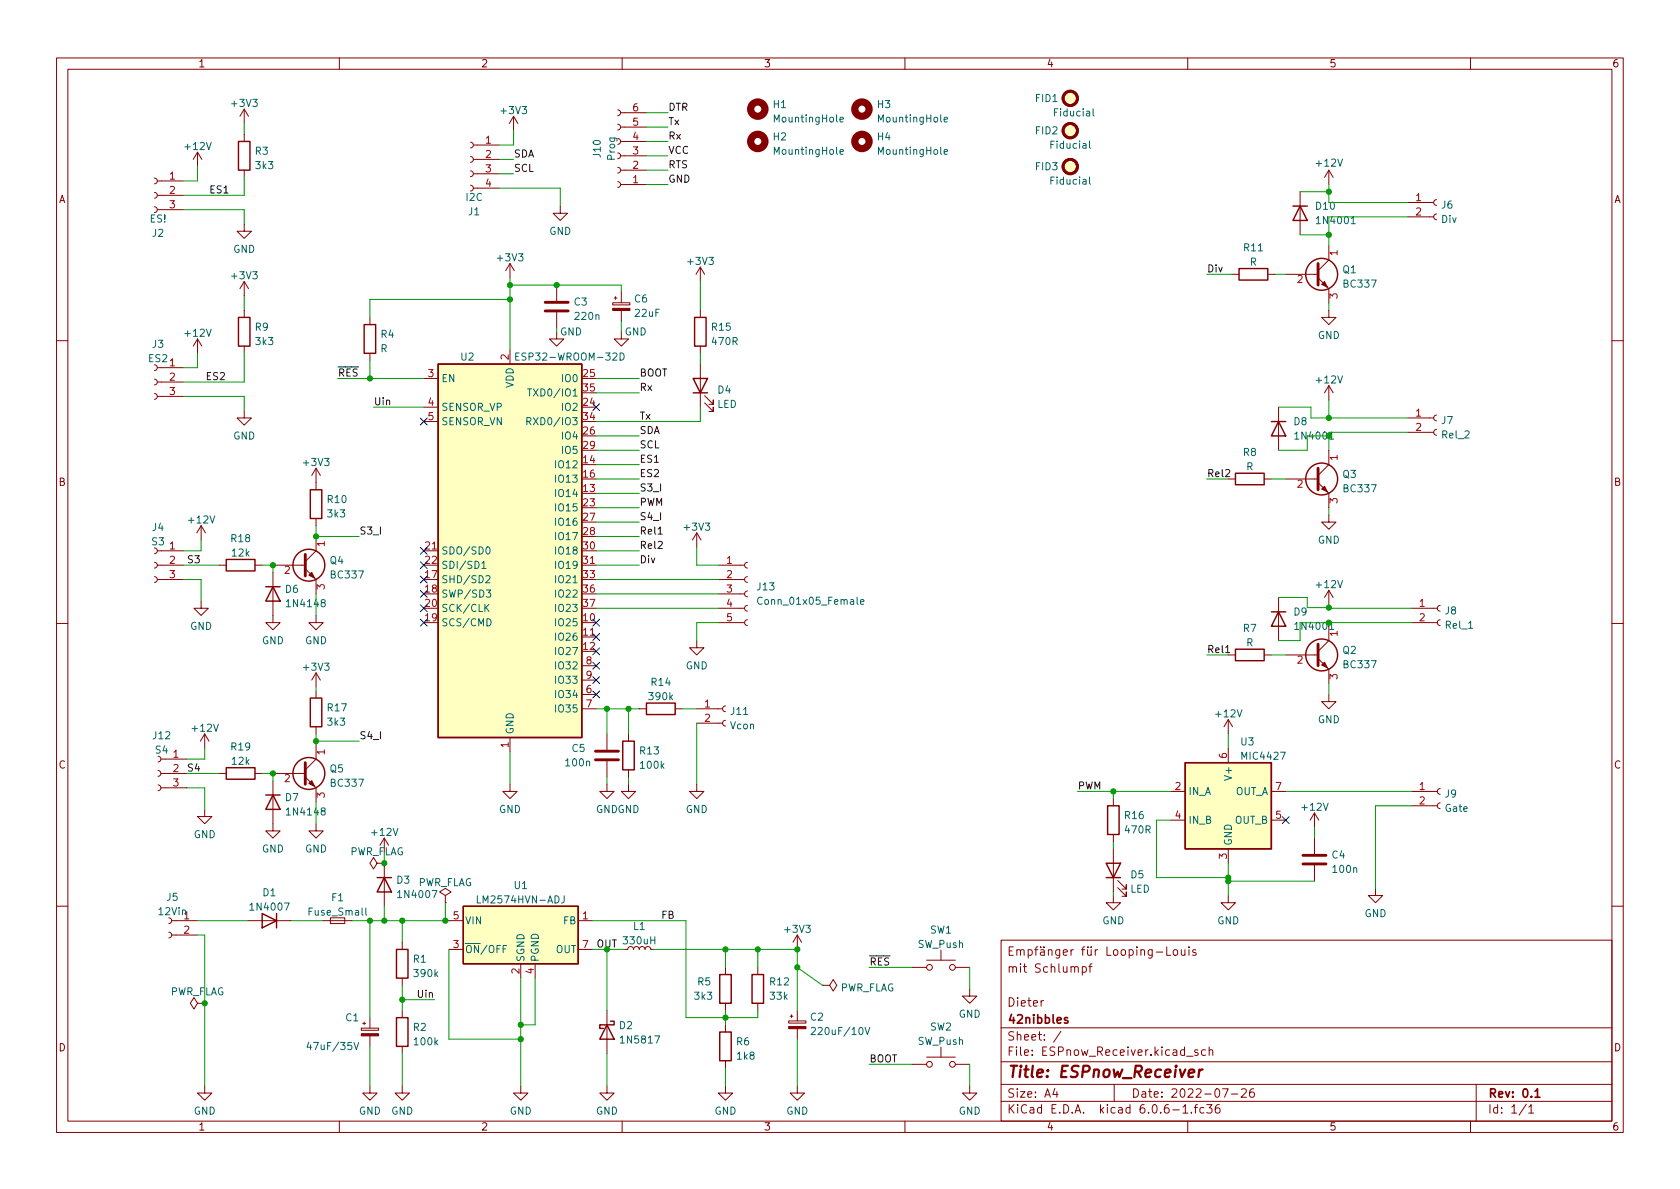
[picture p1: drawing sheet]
<svg xmlns="http://www.w3.org/2000/svg" width="297mm" height="210mm" viewBox="0 0 297 210" stroke-linecap="round" stroke-linejoin="round" font-family="sans-serif">
<g fill="none" stroke="#840000" stroke-width=".18">
<path d="M10 10.2h277v190.1h-277zM12 12.2h273v186.1h-273zM43.2 19.3l-.8 1.3M43.2 19.3v2.5M43.2 19.3l.7 1.3M60 10.2v2M109.2 19.4l.4 .2 .1 .3-.1 .4-.4 .1M109.7 19.9h4.6M110 10.2v2M160 10.2v2M210 10.2v2M260 10.2v2"/>
<path d="M27.3 36.6l.4 .1 .1 .4-.1 .3-.4 .2M27.3 34l.4 .2 .1 .3-.1 .4-.4 .1M27.3 31.5l.4 .1 .1 .4-.1 .4-.4 .1M27.8 37.1h4.6M27.8 34.5h4.6M27.8 32h4.6M34.9 26.9v2.6M34.9 26.9l-.7 1.3M34.9 26.9l.8 1.3M43.2 39.6v1.3h1.2l-1.2 1.3-1.3-1.3h1.3M43.2 23.7v1.3M43.2 30.1v1.3"/>
<path d="M83.2 32.8l.3 .1 .2 .4-.2 .3-.3 .2M83.2 30.2l.3 .2 .2 .3-.2 .4-.3 .1M83.2 27.7l.3 .1 .2 .4-.2 .3-.3 .2M83.2 25.1l.3 .2 .2 .3-.2 .4-.3 .2M83.7 33.3h4.6M83.7 30.7h4.6M83.7 28.2h4.6M83.7 25.6h4.6M90.8 20.6l-.8 1.2M90.8 20.6v2.5M90.8 20.6l.8 1.2M99.1 36.4v1.3h1.2l-1.2 1.3-1.3-1.3h1.3"/>
<path d="M109.2 22l.4 .1 .1 .4-.1 .3-.4 .2M109.2 29.6l.4 .1 .1 .4-.1 .4-.4 .1M109.2 32.1l.4 .2 .1 .3-.1 .4-.4 .1M109.7 22.5h4.6M109.7 25h4.6M109.7 27.6h4.6M109.7 30.1h4.6M109.7 32.6h4.6M229.9 33.9v7.6M234.9 30.1v2.5M234.9 30.1l-.7 1.3M234.9 30.1l.8 1.3"/>
<path d="M248.9 38.3h4.6M248.9 35.8h4.6M254 37.8l-.4 .2-.1 .3 .1 .4 .4 .2M254 35.3l-.4 .1-.1 .4 .1 .4 .4 .1M34.9 59.9l-.7 1.3M34.9 59.9v2.6M34.9 59.9l.8 1.3M43.2 49.8v2.5M43.2 54.9v1.2M43.2 49.8l-.8 1.2M43.2 49.8l.7 1.2M65.4 56.1v1.3"/>
<path d="M90.2 46.6v2.5M90.2 46.6l-.8 1.3M90.2 46.6l.7 1.3M98.4 58.7v1.2h1.3l-1.3 1.3-1.2-1.3h1.2M98.4 50.4v2.8M98.4 55.2v2.8M108.3 53.5h3.1v.4h-3.1zM108.6 52.7h.5M108.8 52.4v.6M109.9 58.7v1.2h1.2l-1.2 1.3-1.3-1.3h1.3M109.9 51.7v1.8M109.9 54.9v1.9"/>
<path d="M123.8 47.2l-.7 1.3M123.8 47.2v2.6M123.8 54.9v1.2M123.8 47.2l.8 1.3M217.8 48.5h1.3M224.2 48.5h1.2M227.3 48.5h5.7M233 49.1l1.9 1.9v2.6M234.9 54.9v1.2h1.3l-1.3 1.3-1.2-1.3h1.2M234.9 43.4v2.6l-1.9 1.9M10 60.2h2M27.3 69.6l.4 .1 .1 .4-.1 .4-.4 .1"/>
<path d="M27.3 67.1l.4 .1 .1 .4-.1 .3-.4 .2M27.3 64.5l.4 .2 .1 .3-.1 .4-.4 .1M27.8 70.1h4.6M27.8 67.6h4.6M27.8 65h4.6M43.2 72.6v1.3h1.2l-1.2 1.3-1.3-1.3h1.3M43.2 61.2v1.3M65.4 62.5v1.2M74.9 66.9h2.6M74.9 72h2.6M74.9 74.5h2.6M90.2 61.8v2.6"/>
<path d="M123.8 61.2v1.3M123.8 64.4v7.6M124.6 71.2l1.5 1.6v-.8v.8h-.8M124.6 70l1.5 1.5v-.8v.8h-.8M226.1 72v7.6M234.9 68.2v2.5M234.9 79.6v2.6l-1.9 1.9M234.9 68.2l-.7 1.3M234.9 68.2l.8 1.3M248.9 76.4h4.6M248.9 73.9h4.6M254 75.9l-.4 .2-.1 .3 .1 .4 .4 .2"/>
<path d="M254 73.4l-.4 .1-.1 .4 .1 .4 .4 .1M285 60.2h2M27.3 99.4l.4 .2 .1 .3-.1 .4-.4 .2M27.3 96.9l.4 .1 .1 .4-.1 .4-.4 .1M27.8 97.4h4.6M27.8 99.9h4.6M35.6 93l-.8 1.2M35.6 93v2.5M35.6 93l.7 1.2M38.7 99.9h1.3M45.1 99.9h1.3M48.3 99.9h5.7"/>
<path d="M55.9 82.8v3.8M55.9 91.7v1.3M55.9 94.9v2.5l-1.9 1.9M55.9 82.8l-.8 1.3M55.9 82.8l.7 1.3M74.9 97.4h2.6M102.9 99.9h2.5M123.2 94.2l-.8 1.3M123.2 94.2v2.6M123.2 94.2l.8 1.3M127.1 99.9h4.5M132.2 99.4l-.4 .2-.2 .3 .2 .4 .4 .2"/>
<path d="M217.2 84.7h1.2M223.5 84.7h1.3M227.3 84.7h5.7M233 85.3l1.9 1.9v2.6M234.9 91.1v1.2h1.3l-1.3 1.3-1.2-1.3h1.2M10 110.2h2M27.3 102l.4 .1 .1 .4-.1 .3-.4 .2M27.8 102.5h4.6M35.6 106.3v1.3h1.2l-1.2 1.2-1.3-1.2h1.3M48.3 101.2v8.9h1.2l-1.2 1.3-1.3-1.3h1.3M54 100.6l1.9 1.9v2.5M55.9 108.8v1.3h1.2l-1.2 1.3-1.3-1.3h1.3"/>
<path d="M55.9 119v2.5M55.9 119l-.8 1.3M55.9 119l.7 1.3M102.9 112.6h2.5M102.9 117.7h2.5M123.2 113.3v1.2h1.3l-1.3 1.3-1.3-1.3h1.3M127.1 110.1h4.5M127.1 107.6h4.5M127.1 102.5h4.5M127.1 105h4.5M132.2 109.6l-.4 .1-.2 .4 .2 .4 .4 .1M132.2 107.1l-.4 .1-.2 .4 .2 .3 .4 .2"/>
<path d="M132.2 104.5l-.4 .2-.2 .3 .2 .4 .4 .1M132.2 102l-.4 .1-.2 .4 .2 .3 .4 .2M217.2 115.8h1.2M223.5 115.8h1.3M226.1 105.7v7.6M227.3 115.8h5.7M233 116.5l1.9 1.9v2.5M234.9 104.4l-.7 1.3M234.9 104.4v2.5M234.9 110.7v2.6l-1.9 1.9M234.9 104.4l.8 1.3M249.6 110.1h4.5"/>
<path d="M249.6 107.6h4.5M254.6 109.6l-.3 .1-.2 .4 .2 .4 .3 .1M254.6 107.1l-.3 .1-.2 .4 .2 .3 .3 .2M285 110.2h2M27.9 138.8l.4 .2 .1 .3-.1 .4-.4 .1M27.9 136.3l.4 .1 .1 .4-.1 .3-.4 .2M27.9 133.7l.4 .2 .1 .3-.1 .4-.4 .1M28.4 139.3h4.6M28.4 136.8h4.6M28.4 134.2h4.6M36.2 129.8l-.8 1.3M36.2 129.8v2.5"/>
<path d="M36.2 129.8l.8 1.3M38.7 136.8h1.3M45.1 136.8h1.3M48.3 138v8.9h1.2l-1.2 1.3-1.3-1.3h1.3M48.3 136.8h5.7M54 137.4l1.9 1.9v2.6M55.9 122.2v1.2M55.9 128.5v1.3M55.9 131.7v2.5l-1.9 1.9M90.2 138.7v1.2h1.2l-1.2 1.3-1.3-1.3h1.3M90.2 130.4v2.6M102.9 122.8h2.5"/>
<path d="M102.9 125.3h2.5M102.9 120.3h2.5M107.3 138.7v1.2h1.3l-1.3 1.3-1.3-1.3h1.3M107.3 129.8v2.8M107.3 134.6v2.8M111.1 138.7v1.2h1.3l-1.3 1.3-1.2-1.3h1.2M111.1 129.8v1.3M111.1 136.1v1.3M113 125.3h1.3M119.4 125.3h1.2M123.2 138.7v1.2h1.3l-1.3 1.3-1.3-1.3h1.3M123.2 125.3h4.6"/>
<path d="M123.2 127.9h4.6M128.3 127.4l-.4 .1-.1 .4 .1 .3 .4 .2M128.3 124.8l-.4 .2-.1 .3 .1 .4 .4 .2M207 139.9h2.5M217.2 127.2l-.8 1.3M217.2 127.2v2.6M217.2 132.3v2.6M217.2 127.2l.7 1.3M224.8 139.9h2.5M234.9 122.8v1.3h1.3l-1.3 1.2-1.2-1.2h1.2M249.6 139.9h4.5M254.6 139.4l-.3 .2-.2 .3 .2 .4 .3 .2"/>
<path d="M36.2 143.1v1.3h1.3l-1.3 1.3-1.3-1.3h1.3M55.9 145.7v1.2h1.2l-1.2 1.3-1.3-1.3h1.3M66.7 152.6l-.7-1-.6 1 .6 1.1 .7-1.1h1.2M67.9 152.6h.1M67.9 148.2l-.7 1.3M67.9 148.2v2.5M67.9 152.6v7.7M67.9 148.2l.8 1.3M78.7 158.4l1.1-.7-1.1-.6-1 .6 1 .7v1.2M78.7 159.6h.1M196.8 158.4v1.2h1.3l-1.3 1.3-1.2-1.3h1.2M196.8 141.2v1.3"/>
<path d="M196.8 147.6v1.2M196.8 150.1v7.6M197.6 157l1.5 1.5v-.8v.8h-.7M197.6 155.7l1.5 1.5v-.7v.7h-.7M207 145h2.5M217.2 158.4v1.2h1.2l-1.2 1.3-1.3-1.3h1.3M217.2 150.1v2.5M224.8 145h2.5M232.4 143.8v2.5M232.4 148.2v2.8M232.4 153v2.8M232.4 143.8l-.8 1.2"/>
<path d="M232.4 143.8l.8 1.2M243.2 157.1v1.3h1.3l-1.3 1.2-1.3-1.2h1.3M249.6 142.5h4.5M254.6 142l-.3 .1-.2 .4 .2 .3 .3 .2M10 160.2h2M29.8 164.8l.4 .2 .2 .3-.2 .4-.4 .2M29.8 162.3l.4 .1 .2 .4-.2 .4-.4 .1M30.4 162.8h4.5M30.4 165.3h4.5M34.9 177.4l-.6-1-.6 1 .6 1 .6-1h1.3M36.2 177.4h.1M43.8 162.8h7.6"/>
<path d="M57.1 162.8h5.1M58.4 162.3h2.6v1h-2.6zM65.4 180v1.8M71.1 166.6v1.3M71.1 173v1.2M71.1 178.7v1.3M79.4 162.8h2.5M79.4 167.9h2.5M92.1 170.4v2.6M94.6 170.4v2.6M102.2 162.8h2.6M102.2 167.9h2.6"/>
<path d="M107.3 178.7v7.6M110.5 167.9h.5l.1-.4 .4-.1 .4 .1 .1 .4 .1-.3 .3-.2 .4 .1 .2 .4 .2-.4 .5-.1 .2 .2 .1 .3 .2-.4 .4-.1 .3 .1 .2 .4h.5M128.3 171.1v1.2M128.3 177.4v1.3M134 171.1v1.2M134 177.4v1.3M139.7 179.7h.5M140 179.4v.6M141 165.3v2.6M141 178.7v1.8M141 165.3l-.8 1.3M141 165.3l.7 1.3"/>
<path d="M145.4 174.2h1.3l.6-1 .7 1-.7 1.1-.6-1.1M145.4 174.2h.1M161.3 171.1h2.5M163.8 169.8h5.1M166.4 168v1.8M168.9 171.1h2.5M171.4 174.9v1.2h1.3l-1.3 1.3-1.2-1.3h1.2M177 166.3h108v32h-108zM178.4 168.1h.5M179.1 167.4h-.7v1.5h.7M179.8 168.1l.2-.2 .4 .1v.9M179.8 167.9v1"/>
<path d="M180.4 168.1l.2-.2 .4 .1 .1 .9M181.8 168l.4-.1 .3 .3v.4l-.1 .3h-.6M181.8 167.9v1.5M182.9 167.9h.6M183.5 167.4l-.4 .2v1.3M184 168h.6v.9M184 167.4v.2M184.5 176.9l-.3 .1-.1 .2M184.6 167.4v.2M184.6 168.3l-.5 .1a.29 .29 0 0 0-.2 .2 .29 .29 0 0 0 .2 .3h.5M185.4 168.1l.2-.2 .3 .1 .1 .9M185.4 167.9v1"/>
<path d="M187.4 167.9v1.2l-.3 .3h-.4M187.4 168l-.5-.1-.3 .3v.4l.2 .3h.6M188 168.4l.7-.1-.1-.3-.4-.1-.2 .2 .1 .8h.5M189.4 167.9v1M189.8 167.9l-.3 .1-.1 .2M191.2 167.9h.6M191.4 171l.4-.1 .3 .3v.4l-.2 .3h-.5M191.4 170.9v1.5M191.8 167.4l-.4 .2v1.3M192.3 167.9l.1 1h.3l.2-.1M192.4 167.4v.2M192.5 170.9h.6"/>
<path d="M192.9 167.4v.2M192.9 167.9v1M193.1 170.4l-.4 .2v1.3M193.6 167.9v1M194.1 167.9l-.3 .1-.2 .2M195.7 167.4v1.5h.7M197 168l.4-.1 .2 .3v.4l-.2 .3h-.4l-.1-.3v-.4zM198.4 168l.3-.1 .3 .3v.4l-.3 .3h-.3l-.2-.3v-.4zM199.6 168l.5-.1 .3 .3v.4l-.2 .3h-.6M199.6 167.9v1.5M201 167.4v.2M201 167.9v1"/>
<path d="M201.7 168.1l.2-.2 .4 .1 .1 .9M201.7 167.9v1M203.7 167.9v1.2l-.3 .3h-.3M203.7 168l-.4-.1-.3 .3v.4l.1 .3h.6M204.4 168.4h1.2M206.3 167.4v1.5h.7M207.6 168l.3-.1 .3 .3v.4l-.3 .3h-.3l-.2-.3v-.4zM208.9 167.9v1h.4l.2-.1M209.5 167.9v1M210.2 167.4v.2M210.2 167.9v1M211.4 168l-.3-.1-.2 .2v.3l.5 .1v.4h-.5"/>
<path d="M285 160.2h2M36.2 192v1.3h1.3l-1.3 1.3-1.3-1.3h1.3M60 198.3v2M63.9 181.8h3v.4h-3zM64.1 181h.5M64.4 180.7v.5M65.4 192v1.3h1.3l-1.3 1.3-1.3-1.3h1.3M65.4 183.2v1.8M71.1 192v1.3h1.3l-1.3 1.3-1.3-1.3h1.3M71.1 185v1.3M92.1 192v1.3h1.2l-1.2 1.3-1.3-1.3h1.3M107.3 192v1.3h1.3l-1.3 1.3-1.3-1.3h1.3"/>
<path d="M110 198.3v2M128.3 192v1.3h1.2l-1.2 1.3-1.3-1.3h1.3M128.3 181.2v1.3M128.3 187.6v1.2M139.4 180.5h3.1v.4h-3.1zM141 192v1.3h1.2l-1.2 1.3-1.3-1.3h1.3M141 181.9v1.9M160 198.3v2M161.3 188.2h2.5M163.8 186.9h5.1M166.4 185.2v1.7M168.9 188.2h2.5"/>
<path d="M171.4 192v1.3h1.3l-1.3 1.3-1.2-1.3h1.2M177 194.8h108M177 191.8h108M177 187.8h108M177 181.8h108M186.5 192.5l-.4 1h1M186.9 193v1M187.6 182.4l-1.3 1.9M197 191.8v3M209.1 195.8l.5-.5v1.5M209.1 196.8h.9M209.8 186.8h1.1"/>
<path d="M210 198.3v2M210.6 196.7v.1M211.1 195.8h.6M211.7 195.3l-.3 .2v1.3M211.8 185.7l-.4-.1-.2 .2 .1 .3 .5 .1v.4h-.6M212.9 195.9l-.5-.1-.3 .3v.4l.2 .3h.6M213.1 185.7l-.4-.1-.3 .3v.4l.2 .3h.5M213.4 195.3h.9l-.5 .6 .4 .1v.7l-.2 .1h-.4l-.2-.1M213.8 185.8l.2-.2 .4 .1v.9M213.8 185.1v1.5M215.6 195.3a.59 .59 0 0 0-.7 .7v.5l.1 .3h.4l.2-.1 .1-.5-.1-.2-.5-.1-.2 .3M216.1 192.5h1l-.6 1.5"/>
<path d="M217.7 193.5h1.2M219.5 192.7l.6-.2 .2 .2 .1 .3-1 1h1M221.6 192.5a.59 .59 0 0 0-.7 .7v.5l.2 .3h.4l.2-.1 .1-.5-.2-.2-.4-.1-.3 .3M260 198.3v2M261 191.8v6.5M269.9 195.3l-1.3 1.9M270.3 195.8l.4-.5v1.5M270.3 196.8h.9"/>
<circle cx="164.3" cy="171.1" r=".51"/>
<circle cx="168.4" cy="171.1" r=".51"/>
<circle cx="164.3" cy="188.2" r=".51"/>
<circle cx="168.4" cy="188.2" r=".51"/>
</g>
<path d="M188.8 180l-.4-.1-.2 .2 .1 .3 .5 .1v.4h-.6M271.4 193l.4-.5v1.5M271.4 194h.9" fill="none" stroke="#840000" stroke-width=".3"/>
<path d="M210.2 189.8l.9-.2v-.4l-.6-.1-.3 .3v1l.2 .1 .6-.1M212.1 189.1l-.2 1.4M212.6 189.1l-.4 .1-.2 .3" fill="none" stroke="#840000" stroke-width=".4"/>
<g fill="none" stroke="#006464" stroke-width=".18">
<path d="M193.3 19.2v1.1l.2 .2M148.5 26.9l.6-.2v-.2l-.4-.1-.2 .2 .1 .6h.5M148.5 21.2l.6-.2v-.2l-.4-.1-.2 .2 .1 .6h.5M166.9 26.9l.6-.2v-.2l-.4-.1-.2 .2 .1 .6h.5M166.9 21.2l.6-.2v-.2l-.4-.1-.2 .2 .1 .6h.5M192.6 31.3v1.1l.2 .2M192.6 25v1l.2 .2M238.9 39.6h.7M91.2 63h.4M91.8 62.4h-.6v1.3h.6M93.2 74.5h.6l.1-.2-.1-.3-.6-.2v1.3M93.3 68.8h.7"/>
<path d="M93.5 74.5l.4 .6M93.6 68.8v1.2M109.6 62.4a.64 .64 0 0 1 .8 .7 .64 .64 0 0 1-.8 .6zM235.1 77.7h.7M85.2 99.6l.4-.4v1.3M86 96.8l.2-.1a.68 .68 0 0 1 .5 .6 .68 .68 0 0 1-.5 .7l-.2-.1-.1-.4zM85.2 100.5h.7M85.9 101.9l.5-.1 .2 .4-.7 .9h.7M85.9 107.4l.6 .7M86 104.3h.8l-.5 .5 .4 .1v.6l-.2 .1-.5-.1M86.1 109.4a.64 .64 0 0 1 .7 .6 .64 .64 0 0 1-.7 .7zM86.5 106.9l-.8 .7"/>
<path d="M134.7 105.7a.6 .6 0 0 0-.8 .4 .6 .6 0 0 0 .6 .8l.2-.2M152.2 106.4l.6-.1-.1-.2-.4-.1-.1 .2v.6h.5M84.4 158.4v1.3h.6M99.8 158.4v.9a.41 .41 0 0 1-.5 .4M64.7 160.6v1.1l.2 .1M54.6 184.3l-.3 .9h.8M62.6 184.3l.4 1.3 .4-1.3M143.5 181.8l.4-.1 .3 .3-.8 1h.8M152.9 181.7l.5 1.3 .4-1.3"/>
</g>
<g fill="none" stroke="#840000" stroke-width=".25">
<path d="M42.2 25h2v5.1h-2zM228.6 36.4h2.5M229.9 36.4l1.2 2.6h-2.5zM42.2 56.1h2v5.1h-2zM64.4 57.4h2v5.1h-2zM122.8 56.1h2v5.1h-2zM219.1 47.5h5.1v2h-5.1zM77.5 64.4h25.4v66h-25.4zM122.6 66.9h2.5l-1.3 2.6zM122.6 69.5h2.5M224.8 74.5h2.5M226.1 74.5l1.2 2.6h-2.5z"/>
<path d="M40 98.9h5.1v2.1h-5.1zM54.9 86.6h2v5.1h-2zM218.4 83.7h5.1v2h-5.1zM47 103.8h2.5M48.3 103.8l1.2 2.5h-2.5zM218.4 114.8h5.1v2h-5.1zM224.8 108.2h2.5M226.1 108.2l1.2 2.5h-2.5zM40 135.8h5.1v2h-5.1zM54.9 123.4h2v5.1h-2zM110.1 131.1h2v5h-2zM114.3 124.3h5.1v2.1h-5.1z"/>
<path d="M209.5 134.9h15.3v15.2h-15.3zM47 140.6h2.5M48.3 140.6l1.2 2.5h-2.5zM66.7 155.2h2.5M67.9 155.2l1.3 2.5h-2.5zM195.6 152.6h2.5l-1.3 2.6zM195.6 155.2h2.5M195.8 142.5h2.1v5.1h-2.1zM46.4 161.5l2.5 1.3-2.5 1.3zM48.9 161.5v2.6M70.1 167.9h2v5.1h-2zM70.1 180h2v5h-2z"/>
<path d="M81.9 160.3h20.3v10.1h-20.3zM127.3 172.3h2v5.1h-2zM133 172.3h2v5.1h-2zM107.3 181.2l1.3 2.6h-2.6zM107.9 180.6h.7v.6h-2.6v.7h.7M127.3 182.5h2v5.1h-2z"/>
<circle cx="233.7" cy="48.5" r="2.82"/>
<circle cx="54.6" cy="99.9" r="2.82"/>
<circle cx="233.7" cy="84.7" r="2.82"/>
<circle cx="233.7" cy="115.8" r="2.82"/>
<circle cx="54.6" cy="136.8" r="2.82"/>
</g>
<g fill="none" stroke="#840000" stroke-width=".51">
<path d="M96.4 55h4.1M96.4 53.5h4.1M233 46.6v3.8M54 98v3.8M233 82.8v3.8M233 113.9v3.8M54 134.9v3.8M105.3 134.4h4M105.3 132.8h4M230.4 152.8h4M230.4 151.3h4"/>
<circle cx="189.2" cy="17.4" r="1.27"/>
<circle cx="189.2" cy="23.1" r="1.27"/>
<circle cx="189.2" cy="29.5" r="1.27"/>
</g>
<g fill="#840000" stroke="#840000" stroke-width=".18">
<path d="M54.6 138.6l.5-.6 .5 1.1z"/>
<path d="M108.3 54.5h3.1v.4h-3.1z"/>
<path d="M234.2 49.8l.5 1-1-.5z"/>
<path d="M233.7 117.6l.5-.5 .5 1z"/>
<path d="M54.6 101.7l.5-.5 .5 1z"/>
<path d="M63.9 182.8h3v.4h-3z"/>
<path d="M139.4 181.5h3.1v.4h-3.1z"/>
<path d="M233.7 86.5l.5-.5 .5 1z"/>
</g>
<g fill="#ffffc2" stroke="#ffffc2" stroke-width=".18">
<path d="M77.5 64.4h25.4v66h-25.4z"/>
<path d="M209.5 134.9h15.3v15.2h-15.3z"/>
<path d="M81.9 160.3h20.3v10.1h-20.3z"/>
<circle cx="189.2" cy="29.5" r="1.27"/>
<circle cx="189.2" cy="17.4" r="1.27"/>
<circle cx="189.2" cy="23.1" r="1.27"/>
</g>
<g fill="none" stroke="#840000" stroke-width="1.3">
<circle cx="134" cy="19.3" r="1.27"/>
<circle cx="152.4" cy="19.3" r="1.27"/>
<circle cx="134" cy="25" r="1.27"/>
<circle cx="152.4" cy="25" r="1.27"/>
</g>
<path d="M116.4 94.5h.7M216.7 115.4h.7" fill="none" stroke="#0f0f0f" stroke-width=".18"/>
<g fill="none" stroke="#009600" stroke-width=".18">
<path d="M114.3 19.9h3.8M32.4 37.1h10.8v2.5M34.9 29.5v2.5h-2.5M43.2 21.8v1.9M43.2 31.4v3.1h-10.8M88.3 28.2h2.5M88.3 30.7h2.5M88.3 33.3h10.8v3.1M90.8 23.1v2.5h-2.5M114.3 30.1h3.8M114.3 32.6h3.8M114.3 25h3.8"/>
<path d="M114.3 22.5h3.8M114.3 27.6h3.8M229.9 33.9h5M234.9 32.6v3.2h14M248.9 38.3h-14v5.1M43.2 52.3v2.6M90.2 53h-24.8v3.1M90.2 50.4h19.7v1.3M90.2 49.1v12.7M98.4 58v.7M109.9 56.8v1.9M123.8 49.8v5.1"/>
<path d="M213.4 48.5h4.4M225.4 48.5h1.9M229.9 41.5h5M234.9 53.6v1.3M32.4 70.1h10.8v2.5M34.9 62.5v2.5h-2.5M43.2 62.5v5.1h-10.8M59.7 66.9h15.2M65.4 63.7v3.2M66 72h8.9M105.4 66.9h7.6M105.4 79.6h7.6"/>
<path d="M105.4 77.1h7.6M105.4 69.5h7.6M123.8 72v2.5h-18.4M123.8 62.5v1.9M226.1 79.6h5v-2.5h3.8v2.5M226.1 72h5.7v1.9h17.1M234.9 70.7v3.2M234.9 76.4h14M32.4 99.9h6.3M35.6 95.5v1.9h-3.2M46.4 99.9h1.9v1.3M55.9 93v1.9h7.6"/>
<path d="M105.4 97.4h7.6M105.4 99.9h7.6M105.4 94.9h7.6M105.4 84.7h7.6M105.4 87.2h7.6M105.4 89.8h7.6M105.4 92.3h7.6M105.4 82.2h7.6M123.2 96.8v3.1h3.9M213.4 84.7h3.8M224.8 84.7h2.5M234.9 89.8v1.3"/>
<path d="M32.4 102.5h3.2v3.8M55.9 105v3.8M105.4 105h21.7M105.4 102.5h21.7M105.4 107.6h21.7M127.1 110.1h-3.9v3.2M213.4 115.8h3.8M224.8 115.8h2.5M226.1 105.7h5v1.7h3.8M234.9 106.9v.7h14.7M249.6 110.1h-19.7v3.2h-3.8M33 139.3h3.2v3.8"/>
<path d="M33 136.8h5.7M36.2 132.3v1.9h-3.2M46.4 136.8h1.9v1.2M55.9 121.5v.7M55.9 129.8v1.9M55.9 131.1h7.6M90.2 133v5.7M105.4 125.3h7.6M107.3 125.3v4.5M107.3 137.4v1.3M111.1 125.3v4.5M111.1 137.4v1.3"/>
<path d="M120.6 125.3h2.6M123.2 127.9v10.8M190.5 139.9h16.5M196.8 139.9v1.3M217.2 129.8v2.5M227.3 139.9h22.3M234.9 120.9v1.9M55.9 141.9v3.8M67.9 150.7v1.9M78.7 159.6v3.2M196.8 148.8v1.3M196.8 157.7v.7"/>
<path d="M207 145h-2.5v10.2h12.7M217.2 152.6v5.8M217.2 155.8h15.2M232.4 146.3v1.9M249.6 142.5h-6.4v14.6M34.9 162.8h8.9M34.9 165.3h1.3v26.7M51.4 162.8h5.7M62.2 162.8h17.2M65.4 162.8v17.2M67.9 160.3v2.5M71.1 162.8v3.8"/>
<path d="M71.1 174.2v4.5M71.1 176.8h5.7M79.4 167.9v15.9h12.7M92.1 173v19M94.6 173v8.2h-2.5M104.8 162.8h16.5v17.2h12.7v-1.3M104.8 167.9h5.7M107.3 167.9v10.8M115.6 167.9h25.4v10.8M128.3 167.9v3.2M128.3 178.7v2.5M134 167.9v3.2"/>
<path d="M141 171.1l4.4 3.1M153.7 171.1h7.6M171.4 171.1v3.8M65.4 185v7M71.1 186.3v5.7M107.3 186.3v5.7M128.3 188.8v3.2M141 183.8v8.2M153.7 188.2h7.6M171.4 188.2v3.8"/>
</g>
<g fill="none" stroke="#000084" stroke-width=".18">
<path d="M74.3 73.9l1.2 1.3M75.5 73.9l-1.2 1.3M104.8 71.4l1.2 1.2M106 71.4l-1.2 1.2M74.3 99.3l1.2 1.3M74.3 96.8l1.2 1.2M75.5 99.3l-1.2 1.3M75.5 96.8l-1.2 1.2M74.3 109.5l1.2 1.2M74.3 104.4l1.2 1.2M74.3 107l1.2 1.2M74.3 101.9l1.2 1.2"/>
<path d="M75.5 109.5l-1.2 1.2M75.5 104.4l-1.2 1.2M75.5 107l-1.2 1.2M75.5 101.9l-1.2 1.2M104.8 119.7l1.2 1.2M104.8 114.6l1.2 1.2M104.8 117.1l1.2 1.2M104.8 109.5l1.2 1.2M104.8 112l1.2 1.3M106 119.7l-1.2 1.2M106 114.6l-1.2 1.2M106 117.1l-1.2 1.2"/>
<path d="M106 109.5l-1.2 1.2M106 112l-1.2 1.3M104.8 122.2l1.2 1.2M106 122.2l-1.2 1.2M226.7 144.4l1.2 1.2M227.9 144.4l-1.2 1.2"/>
</g>
<g fill="#009600" stroke="#009600" stroke-width=".18">
<circle cx="128.3" cy="180" r=".46"/>
<circle cx="141" cy="167.9" r=".46"/>
<circle cx="141" cy="171.1" r=".46"/>
<circle cx="134" cy="167.9" r=".46"/>
<circle cx="234.9" cy="73.9" r=".46"/>
<circle cx="234.9" cy="33.9" r=".46"/>
<circle cx="234.9" cy="41.5" r=".46"/>
<circle cx="234.9" cy="107.4" r=".46"/>
<circle cx="217.2" cy="155.8" r=".46"/>
<circle cx="217.2" cy="155.2" r=".46"/>
<circle cx="196.8" cy="139.9" r=".46"/>
<circle cx="65.4" cy="162.8" r=".46"/>
<circle cx="67.9" cy="152.6" r=".46"/>
<circle cx="67.9" cy="162.8" r=".46"/>
<circle cx="55.9" cy="131.1" r=".46"/>
<circle cx="36.2" cy="177.4" r=".46"/>
<circle cx="48.3" cy="136.8" r=".46"/>
<circle cx="90.2" cy="50.4" r=".46"/>
<circle cx="98.4" cy="50.4" r=".46"/>
<circle cx="90.2" cy="53" r=".46"/>
<circle cx="107.3" cy="125.3" r=".46"/>
<circle cx="92.1" cy="181.2" r=".46"/>
<circle cx="111.1" cy="125.3" r=".46"/>
<circle cx="107.3" cy="167.9" r=".46"/>
<circle cx="128.3" cy="167.9" r=".46"/>
<circle cx="78.7" cy="162.8" r=".46"/>
<circle cx="71.1" cy="162.8" r=".46"/>
<circle cx="92.1" cy="183.8" r=".46"/>
<circle cx="71.1" cy="176.8" r=".46"/>
<circle cx="48.3" cy="99.9" r=".46"/>
<circle cx="55.9" cy="94.9" r=".46"/>
</g>
<text font-size="2.8" fill="#840000" x="178" y="190.6">Title: ESPnow_Receiver</text>
<g font-size="2.1" fill="#840000">
<text x="178" y="172">mit Schlumpf</text>
<text x="178" y="178">Dieter</text>
<text x="178" y="184">Sheet: /</text>
<text x="178" y="181">42nibbles</text>
<text x="178" y="186.7">File: ESPnow_Receiver.kicad_sch</text>
<text x="178" y="196.9">KiCad E.D.A. kicad 6.0.6-1.fc36</text>
<text x="178" y="194.1">Size: A4</text>
<text x="200" y="194.1">Date: 2022-07-26</text>
<text x="263" y="194.1">Rev: 0.1</text>
<text x="263" y="196.9">Id: 1/1</text>
</g>
<g font-size="1.8" fill="#840000">
<text x="35" y="11.9">1</text>
<text x="85" y="11.9">2</text>
<text x="135" y="11.9">3</text>
<text x="185" y="11.9">4</text>
<text x="235" y="11.9">5</text>
<text x="285" y="11.9">6</text>
<text x="10.3" y="35.9">A</text>
<text x="285.3" y="35.9">A</text>
<text x="10.3" y="85.9">B</text>
<text x="285.3" y="85.9">B</text>
<text x="10.3" y="135.9">C</text>
<text x="285.3" y="135.9">C</text>
<text x="10.3" y="185.9">D</text>
<text x="285.3" y="185.9">D</text>
<text x="35" y="199.9">1</text>
<text x="85" y="199.9">2</text>
<text x="135" y="199.9">3</text>
<text x="185" y="199.9">4</text>
<text x="235" y="199.9">5</text>
<text x="285" y="199.9">6</text>
</g>
<g font-size="1.8" fill="#006464">
<text x="41.1" y="18.9">+3V3</text>
<text x="88.7" y="20.2">+3V3</text>
<text x="136.7" y="19.1">H1</text>
<text x="137.1" y="21.6">MountingHole</text>
<text x="155.2" y="19.1">H3</text>
<text x="155.5" y="21.6">MountingHole</text>
<text x="183.1" y="18">FID1</text>
<text x="183.1" y="23.7">FID2</text>
<text x="186.5" y="20.6">Fiducial</text>
<text x="32.8" y="26.5">+12V</text>
<text x="45.1" y="27.4">R3</text>
<text x="45.3" y="29.9">3k3</text>
<text x="106.2" y="27.8" transform="rotate(-90 106.2 27.8)">J10</text>
<text x="108.7" y="28.3" transform="rotate(-90 108.7 28.3)">Prog</text>
<text x="136.7" y="24.8">H2</text>
<text x="137.1" y="27.4">MountingHole</text>
<text x="155.2" y="24.8">H4</text>
<text x="155.5" y="27.4">MountingHole</text>
<text x="185.9" y="26.3">Fiducial</text>
<text x="232.9" y="29.5">+12V</text>
<text x="82.4" y="35.5">I2C</text>
<text x="183.1" y="30.1">FID3</text>
<text x="185.9" y="32.6">Fiducial</text>
<text x="26.5" y="39.3">ES!</text>
<text x="27" y="41.9">J2</text>
<text x="82.8" y="38.1">J1</text>
<text x="97.1" y="41.5">GND</text>
<text x="232.7" y="37.1">D10</text>
<text x="233.1" y="39.6">1N4001</text>
<text x="254.8" y="39.4">Div</text>
<text x="254.9" y="36.9">J6</text>
<text x="41.2" y="44.7">GND</text>
<text x="88.1" y="46.2">+3V3</text>
<text x="121.7" y="46.8">+3V3</text>
<text x="220" y="44.4">R11</text>
<text x="221" y="47">R</text>
<text x="41.1" y="49.4">+3V3</text>
<text x="112.2" y="53.5">C6</text>
<text x="237.4" y="48.3">Q1</text>
<text x="237.7" y="50.8">BC337</text>
<text x="32.8" y="59.5">+12V</text>
<text x="45.1" y="58.5">R9</text>
<text x="67.4" y="59.7">R4</text>
<text x="99" y="59.3">GND</text>
<text x="101.5" y="54">C3</text>
<text x="101.8" y="56.6">220n</text>
<text x="110.4" y="59.3">GND</text>
<text x="112.4" y="56">22uF</text>
<text x="125.9" y="58.5">R15</text>
<text x="233" y="59.9">GND</text>
<text x="26.3" y="64">ES2</text>
<text x="27" y="61.5">J3</text>
<text x="45.3" y="61">3k3</text>
<text x="67.3" y="62.3">R</text>
<text x="81.5" y="63.7">U2</text>
<text x="92.2" y="63.7">ESP32-WROOM-32D</text>
<text x="126" y="61">470R</text>
<text x="78" y="67.6">EN</text>
<text x="90.8" y="68.6" transform="rotate(-90 90.8 68.6)">VDD</text>
<text x="94.5" y="70.1">TXD0/IO1</text>
<text x="99.5" y="67.6">IO0</text>
<text x="126.9" y="69.6">D4</text>
<text x="232.9" y="67.8">+12V</text>
<text x="41.2" y="77.7">GND</text>
<text x="78" y="72.6">SENSOR_VP</text>
<text x="78" y="75.2">SENSOR_VN</text>
<text x="94.3" y="75.2">RXD0/IO3</text>
<text x="99.5" y="72.6">IO2</text>
<text x="99.5" y="77.7">IO4</text>
<text x="126.8" y="72.1">LED</text>
<text x="228.8" y="75.2">D8</text>
<text x="254.9" y="75">J7</text>
<text x="255" y="77.5">Rel_2</text>
<text x="53.8" y="82.4">+3V3</text>
<text x="98.5" y="82.8">IO12</text>
<text x="99.5" y="80.3">IO5</text>
<text x="219.8" y="80.6">R8</text>
<text x="220.3" y="83.2">R</text>
<text x="58" y="88.9">R10</text>
<text x="98.5" y="87.9">IO14</text>
<text x="98.5" y="85.3">IO13</text>
<text x="237.4" y="84.5">Q3</text>
<text x="237.7" y="87">BC337</text>
<text x="27" y="93.9">J4</text>
<text x="33.5" y="92.6">+12V</text>
<text x="40.9" y="95.9">R18</text>
<text x="58" y="91.5">3k3</text>
<text x="98.5" y="90.4">IO15</text>
<text x="98.5" y="93">IO16</text>
<text x="98.5" y="95.5">IO17</text>
<text x="121.1" y="93.8">+3V3</text>
<text x="26.9" y="96.4">S3</text>
<text x="41.1" y="98.4">12k</text>
<text x="58.4" y="99.7">Q4</text>
<text x="78" y="98">SDO/SD0</text>
<text x="78" y="100.6">SDI/SD1</text>
<text x="98.5" y="98">IO18</text>
<text x="98.5" y="100.6">IO19</text>
<text x="233" y="96.1">GND</text>
<text x="50.5" y="104.8">D6</text>
<text x="51" y="107.4">1N4148</text>
<text x="58.6" y="102.3">BC337</text>
<text x="78" y="103.1">SHD/SD2</text>
<text x="78" y="105.7">SWP/SD3</text>
<text x="98.5" y="103.1">IO21</text>
<text x="98.5" y="105.7">IO22</text>
<text x="133.9" y="104.4">J13</text>
<text x="134.6" y="106.9">Conn_01x05_Female</text>
<text x="232.9" y="104">+12V</text>
<text x="33.6" y="111.4">GND</text>
<text x="46.3" y="113.9">GND</text>
<text x="53.9" y="113.9">GND</text>
<text x="78" y="110.7">SCS/CMD</text>
<text x="78" y="108.2">SCK/CLK</text>
<text x="98.5" y="110.7">IO25</text>
<text x="98.5" y="113.3">IO26</text>
<text x="98.5" y="108.2">IO23</text>
<text x="219.8" y="111.7">R7</text>
<text x="228.8" y="108.8">D9</text>
<text x="236.5" y="112.5" transform="rotate(-90 236.5 112.5)">1</text>
<text x="255.5" y="108.6">J8</text>
<text x="255.7" y="111.2">Rel_1</text>
<text x="53.8" y="118.6">+3V3</text>
<text x="98.5" y="115.8">IO27</text>
<text x="98.5" y="118.4">IO32</text>
<text x="121.2" y="118.4">GND</text>
<text x="220.3" y="114.3">R</text>
<text x="237.4" y="115.6">Q2</text>
<text x="237.7" y="118.2">BC337</text>
<text x="58" y="125.8">R17</text>
<text x="98.5" y="123.4">IO34</text>
<text x="98.5" y="126">IO35</text>
<text x="98.5" y="120.9">IO33</text>
<text x="114.9" y="123.8">390k</text>
<text x="115.2" y="121.3">R14</text>
<text x="27.1" y="130.7">J12</text>
<text x="34.1" y="129.4">+12V</text>
<text x="58" y="128.3">3k3</text>
<text x="90.8" y="129.9" transform="rotate(-90 90.8 129.9)">GND</text>
<text x="129.1" y="129">Vcon</text>
<text x="129.3" y="126.4">J11</text>
<text x="215.1" y="126.8">+12V</text>
<text x="219.4" y="131.8">U3</text>
<text x="233" y="127.9">GND</text>
<text x="27.5" y="133.2">S4</text>
<text x="40.9" y="132.7">R19</text>
<text x="41.1" y="135.2">12k</text>
<text x="58.4" y="136.6">Q5</text>
<text x="100.1" y="135.5">100n</text>
<text x="101.2" y="133">C5</text>
<text x="113.2" y="133.4">R13</text>
<text x="113.3" y="135.9">100k</text>
<text x="217.8" y="137.6" transform="rotate(-90 217.8 137.6)">V+</text>
<text x="219.8" y="134.3">MIC4427</text>
<text x="50.5" y="141.7">D7</text>
<text x="58.6" y="139.1">BC337</text>
<text x="88.2" y="143.8">GND</text>
<text x="105.3" y="143.8">GNDGND</text>
<text x="121.2" y="143.8">GND</text>
<text x="210.1" y="140.6">IN_A</text>
<text x="218.3" y="140.6">OUT_A</text>
<text x="230.3" y="143.4">+12V</text>
<text x="255.5" y="141">J9</text>
<text x="255.6" y="143.6">Gate</text>
<text x="34.2" y="148.2">GND</text>
<text x="51" y="144.2">1N4148</text>
<text x="65.9" y="147.8">+12V</text>
<text x="198.9" y="144.8">R16</text>
<text x="199" y="147.4">470R</text>
<text x="210.1" y="145.7">IN_B</text>
<text x="217.8" y="149.6" transform="rotate(-90 217.8 149.6)">GND</text>
<text x="218.3" y="145.7">OUT_B</text>
<text x="46.3" y="150.7">GND</text>
<text x="53.9" y="150.7">GND</text>
<text x="61.7" y="151.2">PWR_FLAG</text>
<text x="200" y="155.3">D5</text>
<text x="235.5" y="151.8">C4</text>
<text x="235.8" y="154.4">100n</text>
<text x="28.1" y="161.8">12Vin</text>
<text x="29.5" y="159.3">J5</text>
<text x="44.5" y="161">1N4007</text>
<text x="46.5" y="158.5">D1</text>
<text x="54.8" y="161.9">Fuse_Small</text>
<text x="58.7" y="159.4">F1</text>
<text x="70.2" y="156.3">D3</text>
<text x="70.6" y="158.8">1N4007</text>
<text x="73.8" y="156.7">PWR_FLAG</text>
<text x="84.9" y="159.7">LM2574HVN-ADJ</text>
<text x="90.9" y="157.2">U1</text>
<text x="199.8" y="157.8">LED</text>
<text x="32.5" y="162.6">1</text>
<text x="82.2" y="163.4">VIN</text>
<text x="99.6" y="163.4">FB</text>
<text x="110.4" y="167">330uH</text>
<text x="112" y="164.4">L1</text>
<text x="138.9" y="164.9">+3V3</text>
<text x="162.3" y="167.6">SW_Push</text>
<text x="164.5" y="165.1">SW1</text>
<text x="194.9" y="163.4">GND</text>
<text x="215.2" y="163.4">GND</text>
<text x="241.2" y="162.2">GND</text>
<text x="73.1" y="170.2">R1</text>
<text x="73.3" y="172.8">390k</text>
<text x="82.2" y="168.5">~{ON}/OFF</text>
<text x="92.7" y="170.2" transform="rotate(-90 92.7 170.2)">SGND</text>
<text x="95.2" y="170.2" transform="rotate(-90 95.2 170.2)">PGND</text>
<text x="98.2" y="168.5">OUT</text>
<text x="30" y="176">PWR_FLAG</text>
<text x="122.9" y="176.8">3k3</text>
<text x="123.4" y="174.2">R5</text>
<text x="136.2" y="174.2">R12</text>
<text x="136.2" y="176.8">33k</text>
<text x="148.4" y="175.3">PWR_FLAG</text>
<text x="169.5" y="180">GND</text>
<text x="54.9" y="185.7">47uF/35V</text>
<text x="61.1" y="180.6">C1</text>
<text x="73.1" y="182.3">R2</text>
<text x="73.3" y="184.8">100k</text>
<text x="109.5" y="182">D2</text>
<text x="110" y="184.5">1N5817</text>
<text x="130.2" y="184.8">R6</text>
<text x="143.3" y="180.5">C2</text>
<text x="144.2" y="183">220uF/10V</text>
<text x="162.3" y="184.8">SW_Push</text>
<text x="164.5" y="182.2">SW2</text>
<text x="130.4" y="187.4">1k8</text>
<text x="34.2" y="197.1">GND</text>
<text x="63.4" y="197.1">GND</text>
<text x="69.2" y="197.1">GND</text>
<text x="90.1" y="197.1">GND</text>
<text x="105.3" y="197.1">GND</text>
<text x="126.3" y="197.1">GND</text>
<text x="139" y="197.1">GND</text>
<text x="169.5" y="197.1">GND</text>
</g>
<g font-size="1.8" fill="#a90000">
<text x="111.9" y="22.2">5</text>
<text x="111.9" y="19.7">6</text>
<text x="85.9" y="25.4">1</text>
<text x="85.9" y="27.9">2</text>
<text x="111.9" y="29.8">2</text>
<text x="111.9" y="27.3">3</text>
<text x="111.9" y="24.8">4</text>
<text x="30" y="31.7">1</text>
<text x="30" y="34.3">2</text>
<text x="85.9" y="30.5">3</text>
<text x="85.9" y="33">4</text>
<text x="111.9" y="32.4">1</text>
<text x="250.3" y="35.6">1</text>
<text x="30" y="36.8">3</text>
<text x="250.3" y="38.1">2</text>
<text x="236.5" y="45.2" transform="rotate(-90 236.5 45.2)">1</text>
<text x="229.4" y="50">2</text>
<text x="236.5" y="52.8" transform="rotate(-90 236.5 52.8)">3</text>
<text x="30" y="64.8">1</text>
<text x="89.9" y="63.6" transform="rotate(-90 89.9 63.6)">2</text>
<text x="30" y="67.3">2</text>
<text x="30" y="69.8">3</text>
<text x="75.7" y="66.7">3</text>
<text x="75.7" y="71.7">4</text>
<text x="103.2" y="71.7">24</text>
<text x="103.2" y="66.7">25</text>
<text x="103.2" y="69.2">35</text>
<text x="75.7" y="74.3">5</text>
<text x="103.2" y="76.8">26</text>
<text x="103.2" y="74.3">34</text>
<text x="250.3" y="73.7">1</text>
<text x="250.3" y="76.2">2</text>
<text x="103.2" y="81.9">14</text>
<text x="103.2" y="79.4">29</text>
<text x="236.5" y="81.4" transform="rotate(-90 236.5 81.4)">1</text>
<text x="103.2" y="87">13</text>
<text x="103.2" y="84.4">16</text>
<text x="103.2" y="89.5">23</text>
<text x="229.4" y="86.2">2</text>
<text x="236.5" y="89" transform="rotate(-90 236.5 89)">3</text>
<text x="103.2" y="92.1">27</text>
<text x="103.2" y="94.6">28</text>
<text x="30" y="97.1">1</text>
<text x="30" y="99.7">2</text>
<text x="50.3" y="101.5">2</text>
<text x="57.4" y="96.6" transform="rotate(-90 57.4 96.6)">1</text>
<text x="75.2" y="97.1">21</text>
<text x="75.2" y="99.7">22</text>
<text x="103.2" y="97.1">30</text>
<text x="103.2" y="99.7">31</text>
<text x="128.5" y="99.7">1</text>
<text x="30" y="102.2">3</text>
<text x="57.4" y="104.2" transform="rotate(-90 57.4 104.2)">3</text>
<text x="75.2" y="102.2">17</text>
<text x="75.2" y="104.8">18</text>
<text x="75.2" y="107.3">20</text>
<text x="103.2" y="102.2">33</text>
<text x="103.2" y="104.8">36</text>
<text x="103.2" y="107.3">37</text>
<text x="128.5" y="102.2">2</text>
<text x="128.5" y="104.8">3</text>
<text x="128.5" y="107.3">4</text>
<text x="251" y="107.3">1</text>
<text x="75.2" y="109.8">19</text>
<text x="103.2" y="109.8">10</text>
<text x="103.2" y="112.4">11</text>
<text x="128.5" y="109.8">5</text>
<text x="251" y="109.8">2</text>
<text x="103.2" y="114.9">12</text>
<text x="103.6" y="117.5">8</text>
<text x="229.4" y="117.3">2</text>
<text x="103.6" y="122.5">6</text>
<text x="103.6" y="125.1">7</text>
<text x="103.6" y="120">9</text>
<text x="124.6" y="125.1">1</text>
<text x="236.5" y="120.1" transform="rotate(-90 236.5 120.1)">3</text>
<text x="124.6" y="127.6">2</text>
<text x="30.6" y="134">1</text>
<text x="30.6" y="136.5">2</text>
<text x="57.4" y="133.5" transform="rotate(-90 57.4 133.5)">1</text>
<text x="89.9" y="132.2" transform="rotate(-90 89.9 132.2)">1</text>
<text x="216.9" y="134.1" transform="rotate(-90 216.9 134.1)">6</text>
<text x="30.6" y="139.1">3</text>
<text x="50.3" y="138.3">2</text>
<text x="57.4" y="141.1" transform="rotate(-90 57.4 141.1)">3</text>
<text x="207.8" y="139.7">2</text>
<text x="225.6" y="139.7">7</text>
<text x="251" y="139.7">1</text>
<text x="251" y="142.2">2</text>
<text x="207.8" y="144.8">4</text>
<text x="225.6" y="144.8">5</text>
<text x="216.9" y="151.9" transform="rotate(-90 216.9 151.9)">3</text>
<text x="32.5" y="165.1">2</text>
<text x="80.2" y="167.6">3</text>
<text x="80.2" y="162.6">5</text>
<text x="103" y="162.6">1</text>
<text x="103" y="167.6">7</text>
<text x="91.8" y="172.2" transform="rotate(-90 91.8 172.2)">2</text>
<text x="94.4" y="172.2" transform="rotate(-90 94.4 172.2)">4</text>
</g>
<g font-size="1.8" fill="#0f0f0f">
<text x="118.1" y="19.6">DTR</text>
<text x="118.1" y="22.1">Tx</text>
<text x="90.8" y="27.8">SDA</text>
<text x="118.1" y="24.7">Rx</text>
<text x="118.1" y="29.7">RTS</text>
<text x="118.1" y="27.2">VCC</text>
<text x="37.3" y="34.2">ES1</text>
<text x="90.8" y="30.4">SCL</text>
<text x="118.1" y="32.3">GND</text>
<text x="213.4" y="48.2">Div</text>
<text x="36.7" y="67.2">ES2</text>
<text x="66" y="71.7">Uin</text>
<text x="113" y="69.1">Rx</text>
<text x="113" y="66.6">BOOT</text>
<text x="113" y="76.7">SDA</text>
<text x="113" y="74.2">Tx</text>
<text x="113" y="79.3">SCL</text>
<text x="113" y="81.8">ES1</text>
<text x="113" y="84.4">ES2</text>
<text x="113" y="89.4">PWM</text>
<text x="113" y="86.9">S3_I</text>
<text x="213.4" y="84.4">Rel2</text>
<text x="63.5" y="94.5">S3_I</text>
<text x="113" y="94.5">Rel1</text>
<text x="113" y="92">S4_I</text>
<text x="33.4" y="99.6">S3</text>
<text x="113" y="99.6">Div</text>
<text x="113" y="97.1">Rel2</text>
<text x="213.4" y="115.5">Rel1</text>
<text x="63.5" y="130.7">S4_I</text>
<text x="33.4" y="136.4">S4</text>
<text x="190.5" y="139.6">PWM</text>
<text x="105.4" y="167.5">OUT</text>
<text x="116.8" y="162.5">FB</text>
<text x="153.7" y="170.7">~{RES}</text>
<text x="74" y="176.4">Uin</text>
<text x="153.7" y="187.9">BOOT</text>
</g>
<g font-size="1.8" fill="#009600">
<text x="59.7" y="66.6">~{RES}</text>
<text x="229.3" y="77.7">1N4001</text>
<text x="229.3" y="111.4">1N4001</text>
</g>
</svg>
